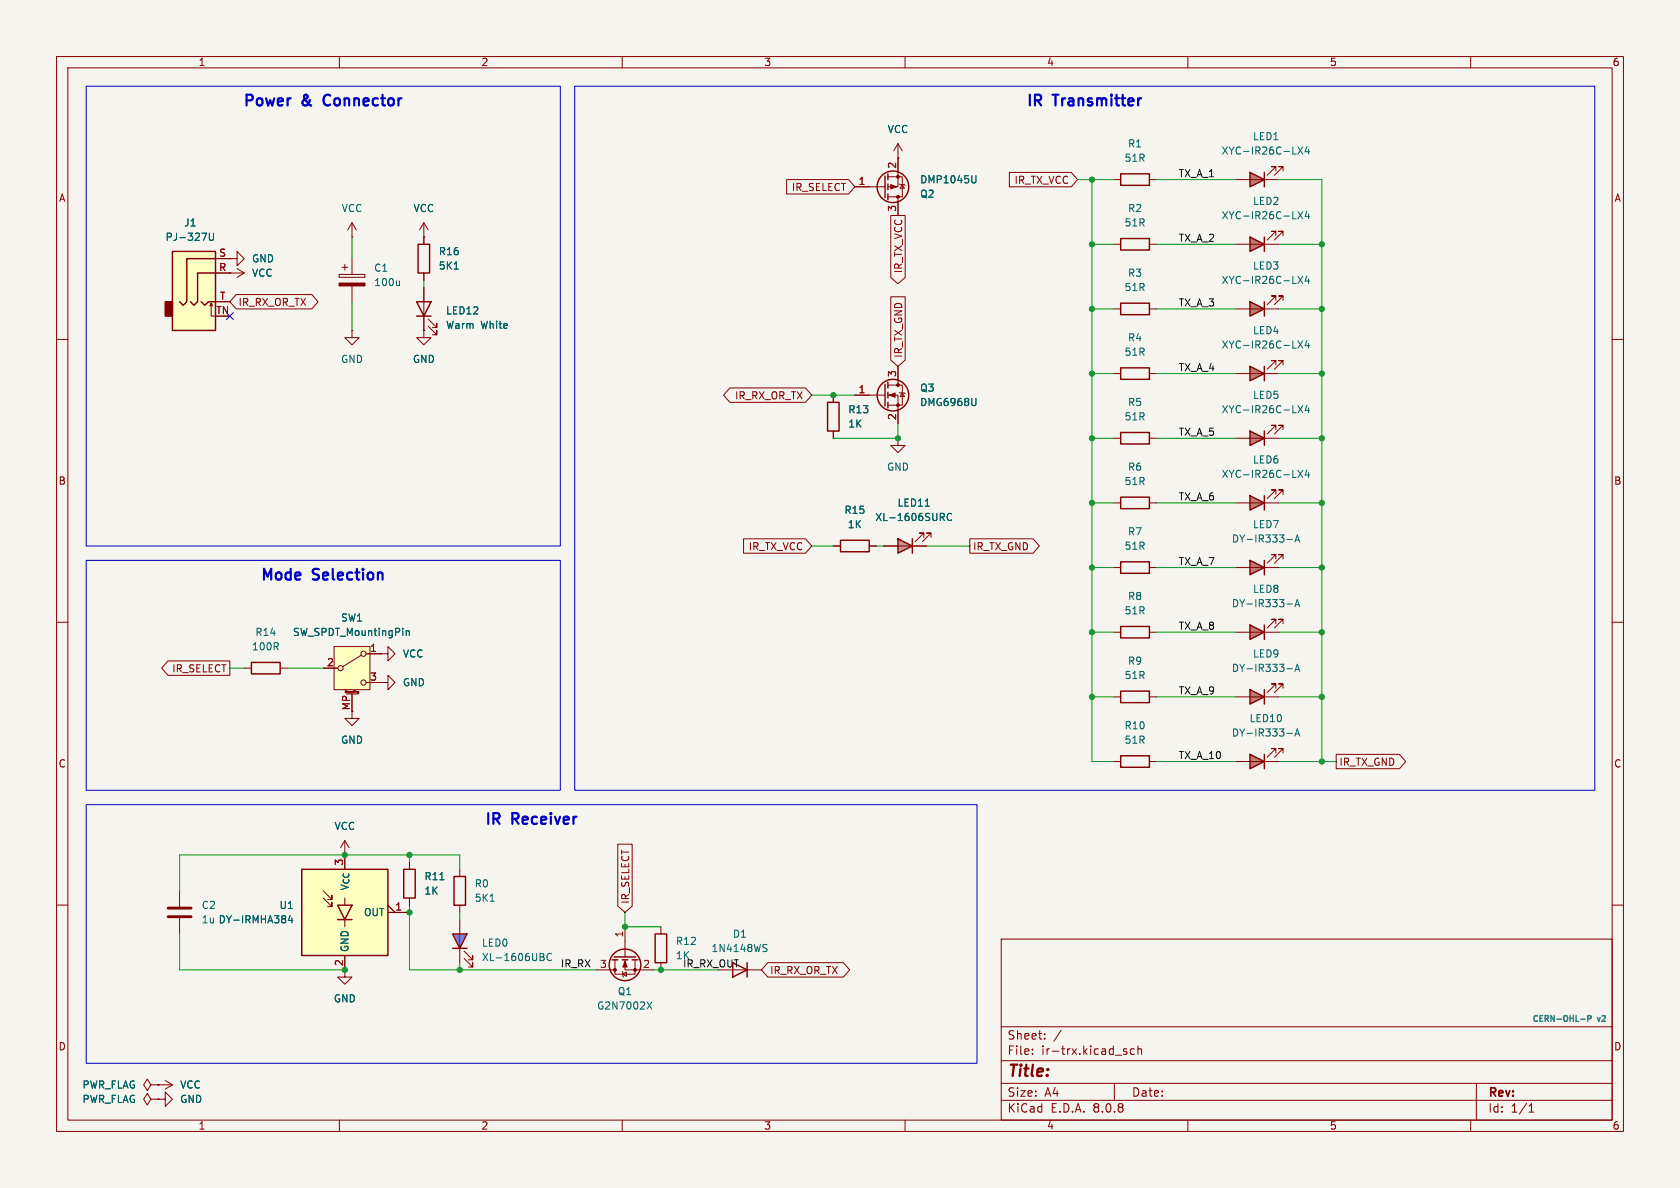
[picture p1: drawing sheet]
<svg xmlns="http://www.w3.org/2000/svg" width="297mm" height="210mm" viewBox="0 0 297 210" stroke-linecap="round" stroke-linejoin="round" font-family="sans-serif">
<path d="M0 0h297v210h-297z" fill="#f5f4ef" stroke="#f5f4ef" stroke-width=".18"/>
<g fill="none" stroke="#840000" stroke-width=".18">
<path d="M10 10h277v190h-277zM12 12h273v186h-273zM60 10v2M110 10v2M160 10v2M210 10v2M260 10v2M10 60h2M285 60h2M10 110h2M285 110h2M10 160h2"/>
<path d="M177 166h108v32h-108zM285 160h2M27.9 191.8h.1M27.9 191.8h2.6M29.2 191l1.3 .8M30.5 191.8l-1.3 .7M60 198v2M110 198v2M160 198v2M177 194.5h108M177 191.5h108M177 187.5h108"/>
<path d="M177 181.5h108M182.5 186.3v.1M182.5 185.5v.1M184.7 183.6v.1M184.7 182.8v.1M187.6 182.1l-1.3 2M197 191.5v3M198.7 185.8l.5 .2v.2l-.2 .2-.4-.1M198.7 185.5h.5M200.5 185.5l-.4-.1-.3 .3v.4l.2 .2h.5M201.2 185.5l.2-.1 .3 .1 .1 .9M201.2 184.9v1.5"/>
<path d="M210 198v2M260 198v2M261 191.5v6.5M270.3 196.6h.9M270.3 195.5l.4-.4v1.5"/>
</g>
<path d="M80 165.1h2.5l-1.2 2.5z" fill="#8080ff"/>
<g fill="none" stroke="#840000" stroke-width=".25">
<path d="M73.7 53.3h2.5l-1.3 2.6zM73.7 55.9h2.5M73.9 43.2h2v5.1h-2zM71.4 153.7h2v5.1h-2zM80.3 154.9h2v5.1h-2zM80 165.1h2.5l-1.2 2.5zM80 167.6h2.5M108.2 169.7h1M108.6 169.2h3.8M110 169.7h1M111.8 169.7h1"/>
<circle cx="110.5" cy="170.6" r="2.79"/>
</g>
<g fill="none" stroke="#840000" stroke-width=".18">
<path d="M40.6 48.3h.1M40.6 48.3h2.6M41.9 47.5l1.3 .8M43.2 48.3l-1.3 .7M74.9 58.4v1.3h1.3l-1.3 1.3-1.2-1.3h1.2M74.9 58.4h.1M74.9 41.9v1.3M74.9 48.3v1.2M74.9 50.8v7.6M75.7 57.7l1.5 1.5v-.8v.8h-.7M75.7 56.4l1.5 1.5v-.7v.7h-.7M72.4 152.4v1.3"/>
<path d="M72.4 158.8v1.2M81.3 153.7v1.2M81.3 160v1.3M81.3 162.6v7.6M82 169.4l1.6 1.5v-.7v.7h-.8M82 168.1l1.6 1.6v-.8v.8h-.8M105.4 171.5h3.3M108.7 169.7v2.5h3.6v-2.5M110 171.7l.1 .1v.8l.1 .1M110.1 172.2l.6-.4v.8zM110.5 169.7v1.8h5.1M110.5 163.8v5.4"/>
<path d="M26.7 194.3l-.7-1-.6 1 .6 1 .7-1h1.2M27.9 194.3h.1"/>
</g>
<path d="M80.3 47.6h.7M77.8 155.5h.7M86.7 159.3h.7M95.9 169.1l.3 .3-.1 .3-.1 .1M96 168.6l.1 .2-.1 .3M97.5 168.7a.6 .6 0 0 0-.9 .4 .6 .6 0 0 0 .6 .7l.3-.1M114.4 177.1l.8 1.3M115.2 177.1l-.8 1.3" fill="none" stroke="#006464" stroke-width=".18"/>
<g fill="#840000" stroke="#840000" stroke-width=".18">
<path d="M110.5 169.9l.4 1h-.8z"/>
<circle cx="112.3" cy="171.4" r=".25"/>
<circle cx="108.7" cy="171.4" r=".25"/>
</g>
<path d="M53.3 153.7h15.3v15.2h-15.3z" fill="#ffffc2"/>
<g fill="none" stroke="#840000" stroke-width=".18">
<path d="M151.1 33h5.4M157 31.2h2.5v3.6h-2.5M158.7 27.9v5.1h-1.7M158.7 34.8v3.3M159 32.5l.1 .1h.8l.1 .2M159.5 32.6l.4 .7h-.8zM196.8 66h1.3M203.2 66h1.3M43.2 118.1h1.2M49.5 118.1h1.3M67.3 115.6h1.3v-1.3l1.2 1.3-1.2 1.2v-1.2M67.3 115.6h.1"/>
<path d="M62.2 125.7v1.3h1.3l-1.3 1.3-1.2-1.3h1.2M67.3 120.7h1.3v-1.3l1.2 1.3-1.2 1.2v-1.2M67.3 120.7h.1M31.7 157.5v2.8M57.1 158.8l1.6 1.5v-.8v.8h-.8M57.1 157.5l1.6 1.5v-.8v.8h-.8M61 148.6v2.5M61 158.8v1.2M61 148.6l-.8 1.3M61 148.6l.7 1.3M31.7 162.3v2.8M61 162.6v1.2"/>
<path d="M61 168.9v2.6M68.6 161.3h3.8M68.6 160l1.2 1.3M116.8 163.8v1.3M116.8 170.2v1.3M129.5 171.5h5.1M26.7 191.8l-.7-1-.6 1 .6 1 .7-1h1.2M27.9 194.3h1.3v-1.3l1.3 1.3-1.3 1.3v-1.3M27.9 194.3h.1M27.9 191.8h.1"/>
</g>
<g fill="none" stroke="#840000" stroke-width=".25">
<path d="M156.5 31.1v3.8M157 30.7v1.1M157 32.5v1M157 34.3v1M198.1 65h5.1v2.1h-5.1zM44.4 117.1h5.1v2h-5.1zM53.3 153.7h15.3v15.2h-15.3zM59.7 160h2.5l-1.2 2.6zM59.7 162.6h2.5M115.8 165.1h2.1v5.1h-2.1zM129.5 170.2l2.6 1.3-2.6 1.2zM132.1 170.2v2.5"/>
<circle cx="157.9" cy="33" r="2.79"/>
</g>
<path d="M172.5 31.1v1l-.1 .2h-.4M51.3 161.8l-.3 .9h.8M51.6 162.3v.8M135.1 167.6l.4 .1 .1 .3-.3 .2h-.3M135.1 166.9l.5 .1" fill="none" stroke="#006464" stroke-width=".18"/>
<path d="M29.7 162.1h4.1M29.7 160.5h4.1" fill="none" stroke="#840000" stroke-width=".51"/>
<g fill="#840000" stroke="#840000" stroke-width=".18">
<path d="M157.5 32.6l1 .4-1 .4z"/>
<circle cx="158.7" cy="31.2" r=".25"/>
<circle cx="158.7" cy="34.8" r=".25"/>
</g>
<path d="M221 30.5l2.5 1.3-2.5 1.2z" fill="#bd7777"/>
<path d="M221 30.5l2.5 1.3-2.5 1.2zM223.5 30.5v2.5" fill="none" stroke="#840000" stroke-width=".25"/>
<path d="M218.4 31.8h7.7M225.6 30.2v-.7h-.8h.8l-1.6 1.5M226.8 30.2v-.7h-.7h.7l-1.5 1.5" fill="none" stroke="#840000" stroke-width=".18"/>
<path d="M229.5 26l.8 1.2M230.3 26l-.8 1.2M231 25.9l-.3 .9h.8M231.3 26.4v.8" fill="none" stroke="#006464" stroke-width=".18"/>
<path d="M221 53.3l2.5 1.3-2.5 1.3z" fill="#bd7777"/>
<path d="M221 53.3l2.5 1.3-2.5 1.3zM223.5 53.3v2.6" fill="none" stroke="#840000" stroke-width=".25"/>
<path d="M218.4 54.6h7.7M225.6 53.1v-.8h-.8h.8l-1.6 1.5M226.8 53.1v-.8h-.7h.7l-1.5 1.5" fill="none" stroke="#840000" stroke-width=".18"/>
<path d="M229.5 48.8l.8 1.3M230.3 48.8l-.8 1.3M231 48.8l-.3 .9h.8M231.3 49.3v.8" fill="none" stroke="#006464" stroke-width=".18"/>
<path d="M221 41.9l2.5 1.3-2.5 1.3z" fill="#bd7777"/>
<path d="M221 41.9l2.5 1.3-2.5 1.3zM223.5 41.9v2.6" fill="none" stroke="#840000" stroke-width=".25"/>
<path d="M218.4 43.2h7.7M225.6 41.7v-.8h-.8h.8l-1.6 1.5M226.8 41.7v-.8h-.7h.7l-1.5 1.5" fill="none" stroke="#840000" stroke-width=".18"/>
<path d="M229.5 37.4l.8 1.3M230.3 37.4l-.8 1.3M231 37.3l-.3 1h.8M231.3 37.8v.9" fill="none" stroke="#006464" stroke-width=".18"/>
<path d="M221 76.2l2.5 1.3-2.5 1.2z" fill="#bd7777"/>
<path d="M221 76.2l2.5 1.3-2.5 1.2zM223.5 76.2v2.5" fill="none" stroke="#840000" stroke-width=".25"/>
<path d="M218.4 77.5h7.7M225.6 75.9v-.7h-.8h.8l-1.6 1.5M226.8 75.9v-.7h-.7h.7l-1.5 1.5" fill="none" stroke="#840000" stroke-width=".18"/>
<path d="M229.5 71.7l.8 1.3M230.3 71.7l-.8 1.3M231 71.6l-.3 .9h.8M231.3 72.1v.9" fill="none" stroke="#006464" stroke-width=".18"/>
<path d="M221 64.8l2.5 1.2-2.5 1.3z" fill="#bd7777"/>
<path d="M221 64.8l2.5 1.2-2.5 1.3zM223.5 64.8v2.5" fill="none" stroke="#840000" stroke-width=".25"/>
<path d="M218.4 66h7.7M225.6 64.5v-.7h-.8h.8l-1.6 1.5M226.8 64.5v-.7h-.7h.7l-1.5 1.5" fill="none" stroke="#840000" stroke-width=".18"/>
<path d="M229.5 60.3l.8 1.2M230.3 60.3l-.8 1.2M231 60.2l-.3 .9h.8M231.3 60.7v.8" fill="none" stroke="#006464" stroke-width=".18"/>
<path d="M221 87.6l2.5 1.3-2.5 1.3z" fill="#bd7777"/>
<path d="M198.1 30.7h5.1v2.1h-5.1zM198.1 87.9h5.1v2h-5.1zM221 87.6l2.5 1.3-2.5 1.3zM223.5 87.6v2.6" fill="none" stroke="#840000" stroke-width=".25"/>
<path d="M158.7 27.9h.1M158.7 25.4l-.7 1.3M158.7 25.4v2.5M158.7 25.4l.8 1.3M196.8 31.8h1.3M203.2 31.8h1.3M196.8 88.9h1.3M203.2 88.9h1.3M218.4 88.9h7.7M225.6 87.4v-.8h-.8h.8l-1.6 1.5M226.8 87.4v-.8h-.7h.7l-1.5 1.5" fill="none" stroke="#840000" stroke-width=".18"/>
<path d="M229.5 83.1l.8 1.3M230.3 83.1l-.8 1.3M231 83.1l-.3 .9h.8M231.3 83.6v.8" fill="none" stroke="#006464" stroke-width=".18"/>
<path d="M59.1 114.3h6.3v7.6h-6.3z" fill="#ffffc2"/>
<g fill="none" stroke="#840000" stroke-width=".18">
<path d="M62.2 39.4v2.5M62.2 39.4l-.7 1.2M62.2 39.4l.8 1.2M74.9 39.4l-.7 1.2M74.9 39.4v2.5M74.9 39.4l.8 1.2M59.9 48.5h4.6v.5h-4.6zM60.5 47.2h1M61 46.7v1.1M62.2 41.9h.1M62.2 58.4v1.3h1.3l-1.3 1.3-1.2-1.3h1.2M62.2 58.4h.1"/>
<path d="M62.2 45.7v2.8M62.2 50.5v2.8M74.9 41.9h.1M57.1 118.1h2.6M59.1 114.3h6.3v7.6h-6.3zM63.9 115.8l-3.3 2.1M64.8 115.6h2.5M61.2 122.7h2M62.2 122.7v3M63.3 122.4v.1M63.3 122.5h.1M63.4 122.2v.3l-.1 .1"/>
<path d="M63.4 122.5h-.1M63.4 122.2l-.1 .1M64.8 120.7h2.5"/>
<circle cx="60.2" cy="118.1" r=".46"/>
<circle cx="64.3" cy="115.6" r=".46"/>
<circle cx="64.3" cy="120.7" r=".46"/>
</g>
<path d="M70.6 49.6v.9M70.6 50.4l-.2 .1M71.8 111.5v.8M71.8 111.6l.2-.1 .3 .1 .1 .7" fill="none" stroke="#006464" stroke-width=".18"/>
<path d="M59.9 50h4.6v.5h-4.6z" fill="#840000" stroke="#840000" stroke-width=".18"/>
<path d="M30.5 44.5h7.6v13.9h-7.6z" fill="#ffffc2"/>
<path d="M29.2 53.3h1.3v2.6h-1.3z" fill="#840000" stroke="#840000" stroke-width=".25"/>
<g fill="none" stroke="#840000" stroke-width=".18">
<path d="M37.1 54.1l.2-.5v2.3h.8M37.3 53.6l.3 .5M38.1 48.3h2.5M38.1 45.7h2.5M38.1 53.3h2.5M40.6 45.7h1.3v-1.2l1.3 1.2-1.3 1.3v-1.3M40.6 45.7h.1M147.3 69.9v1.2M147.3 76.2v1.3M151.1 69.9h5.4M157 69.9h1.7v5M157 68.1h2.5v3.5h-2.5"/>
<path d="M158.7 64.8v3.3M159 69.3l.1 .2h.8l.1 .1M159.5 69.5l.4 .6h-.8zM196.8 77.5h1.3M203.2 77.5h1.3M61 171.5v1.2h1.2l-1.2 1.3-1.3-1.3h1.3"/>
</g>
<g fill="none" stroke="#840000" stroke-width=".25">
<path d="M30.5 44.5h7.6v13.9h-7.6zM35.6 53.3l.6 .7 .6-.7h1.3M38.1 48.3h-3.2v5l-.6 .7-.6-.7M38.1 45.7h-5.1v7.6l-.6 .7-.7-.7M146.3 71.1h2v5.1h-2zM156.5 67.9v3.9M157 67.6v1M157 69.3v1.1M157 71.1v1M198.1 76.5h5.1v2h-5.1z"/>
<circle cx="157.9" cy="69.8" r="2.79"/>
</g>
<path d="M37 41.2v1l.3 .3 .3-.1 .1-.2v-1M172.5 70.4v1.1l-.2 .2" fill="none" stroke="#006464" stroke-width=".18"/>
<g fill="#840000" stroke="#840000" stroke-width=".18">
<path d="M157.2 69.9l1-.4v.7z"/>
<circle cx="158.7" cy="71.6" r=".25"/>
<circle cx="158.7" cy="68.1" r=".25"/>
</g>
<path d="M221 133.4l2.5 1.2-2.5 1.3z" fill="#bd7777"/>
<path d="M198.1 99.3h5.1v2h-5.1zM198.1 110.7h5.1v2.1h-5.1zM221 133.4l2.5 1.2-2.5 1.3zM223.5 133.4v2.5" fill="none" stroke="#840000" stroke-width=".25"/>
<path d="M196.8 100.3h1.3M196.8 111.8h1.3M203.2 100.3h1.3M203.2 111.8h1.3M218.4 134.6h7.7M225.6 133.1v-.8h-.8h.8l-1.6 1.6M226.8 133.1v-.8h-.7h.7l-1.5 1.6" fill="none" stroke="#840000" stroke-width=".18"/>
<path d="M227.5 129.6h1M228.9 130.1l.4-1.3 .5 1.3M229 129.8h.6" fill="none" stroke="#006464" stroke-width=".18"/>
<path d="M158.7 95.3l2.6 1.2-2.6 1.3z" fill="#ff7f7f"/>
<path d="M148.6 95.5h5.1v2h-5.1zM158.7 95.3l2.6 1.2-2.6 1.3zM161.3 95.3v2.5M198.1 133.6h5.1v2h-5.1zM198.1 122.2h5.1v2h-5.1z" fill="none" stroke="#840000" stroke-width=".25"/>
<path d="M158.7 77.5v1.2h1.3l-1.3 1.3-1.2-1.3h1.2M158.7 77.5h.1M147.3 96.5h1.3M153.7 96.5h1.2M156.2 96.5h7.6M163.3 95v-.8h-.7h.7l-1.5 1.6M164.6 95v-.8h-.8h.8l-1.5 1.6M196.8 134.6h1.3M196.8 123.2h1.3M203.2 134.6h1.3M203.2 123.2h1.3" fill="none" stroke="#840000" stroke-width=".18"/>
<path d="M163.6 89.5h.7M166.5 91.4l.5 .6M166.8 90.8l.2 .2-.2 .4M168.2 90.9a.6 .6 0 0 0-.8 .4 .6 .6 0 0 0 .6 .7l.2-.1" fill="none" stroke="#006464" stroke-width=".18"/>
<path d="M221 110.5l2.5 1.3-2.5 1.2z" fill="#bd7777"/>
<path d="M221 110.5l2.5 1.3-2.5 1.2zM223.5 110.5v2.5" fill="none" stroke="#840000" stroke-width=".25"/>
<path d="M218.4 111.8h7.7M225.6 110.2v-.7h-.8h.8l-1.6 1.5M226.8 110.2v-.7h-.7h.7l-1.5 1.5" fill="none" stroke="#840000" stroke-width=".18"/>
<path d="M227.5 106.8h1M228.9 107.3l.4-1.3 .5 1.3M229 106.9h.6" fill="none" stroke="#006464" stroke-width=".18"/>
<path d="M221 121.9l2.5 1.3-2.5 1.3z" fill="#bd7777"/>
<path d="M198.1 42.2h5.1v2h-5.1zM198.1 53.6h5.1v2h-5.1zM221 121.9l2.5 1.3-2.5 1.3zM223.5 121.9v2.6" fill="none" stroke="#840000" stroke-width=".25"/>
<path d="M196.8 43.2h1.3M196.8 54.6h1.3M203.2 43.2h1.3M203.2 54.6h1.3M218.4 123.2h7.7M225.6 121.7v-.8h-.8h.8l-1.6 1.5M226.8 121.7v-.8h-.7h.7l-1.5 1.5" fill="none" stroke="#840000" stroke-width=".18"/>
<path d="M227.5 118.2h1M228.9 118.7l.4-1.3 .5 1.3M229 118.3h.6" fill="none" stroke="#006464" stroke-width=".18"/>
<path d="M221 99.1l2.5 1.2-2.5 1.3z" fill="#bd7777"/>
<path d="M221 99.1l2.5 1.2-2.5 1.3zM223.5 99.1v2.5" fill="none" stroke="#840000" stroke-width=".25"/>
<g fill="none" stroke="#840000" stroke-width=".18">
<path d="M139.1 31.7h10.9l1.1 1.3-1.1 1.3h-10.9zM151.1 33h2.6M157.5 38.1h2.5v10.9l-1.3 1.2-1.2-1.2zM158.7 27.9h.1M158.7 27.9v2.6M158.7 35.6v2.5M178.4 30.5h11l1.1 1.3-1.1 1.2h-11zM38.1 48.3h2.5M38.1 45.7h2.5M38.1 53.3h2.5M40.6 45.7h.1M40.6 48.3h.1"/>
<path d="M41.8 52.1h13.3l1.1 1.2-1.1 1.3h-13.3l-1.2-1.3zM74.9 41.9h.1M74.9 58.4h.1M74.9 41.9v1.3M74.9 48.3v1.2M74.9 50.8v2.5M74.9 55.9v2.5M157.5 52.5h2.5v11.2l-1.3 1.1-1.2-1.1zM129 68.6h13.4l1.1 1.3-1.1 1.2h-13.4l-1.1-1.2zM147.3 69.9v1.2M147.3 76.2v1.3M151.1 69.9h2.6"/>
<path d="M158.7 64.8v2.5M158.7 72.4v2.5M131.4 95.2h11l1.1 1.3-1.1 1.3h-11zM147.3 96.5h1.3M153.7 96.5h1.2M156.2 96.5h2.5M161.3 96.5h2.5M171.4 95.2h11.2l1.2 1.3-1.2 1.3h-11.2zM225.6 98.8v-.8h-.8h.8l-1.6 1.6M226.8 98.8v-.8h-.7h.7l-1.5 1.6M29.7 116.8h10.9v2.6h-10.9l-1.1-1.3zM57.1 118.1h2.6"/>
<path d="M64.8 115.6h2.5M67.3 115.6h.1M218.4 100.3h7.7M62.2 122.7v3M64.8 120.7h2.5M67.3 120.7h.1M236.2 133.3h11.2l1.1 1.3-1.1 1.3h-11.2zM72.4 152.4v1.3M72.4 158.8v1.2M109.2 149.2h2.6v11l-1.3 1.1-1.3-1.1zM61 168.9v2.6M68.6 161.3h3.8"/>
<path d="M68.6 160l1.2 1.3M135.7 170.2h13.4l1.1 1.3-1.1 1.2h-13.4l-1.1-1.2zM27.9 191.8h.1M27.9 194.3h.1"/>
</g>
<g fill="none" stroke="#006464" stroke-width=".18">
<path d="M172.5 31.1v1l-.1 .2h-.4M37 41.2v1l.3 .3 .3-.1 .1-.2v-1M80.3 47.6h.7M172.5 70.4v1.1l-.2 .2M163.6 89.5h.7M166.5 91.4l.5 .6M166.8 90.8l.2 .2-.2 .4M168.2 90.9a.6 .6 0 0 0-.8 .4 .6 .6 0 0 0 .6 .7l.2-.1M227.5 95.3h1M228.9 95.8l.4-1.2 .5 1.2M229 95.5h.6M71.8 111.5v.8"/>
<path d="M71.8 111.6l.2-.1 .3 .1 .1 .7M77.8 155.5h.7M51.3 161.8l-.3 .9h.8M51.6 162.3v.8"/>
</g>
<path d="M279.5 180.2h.7M280.7 180.1l.5-.1v-.4l-.5-.1v1" fill="none" stroke="#0099b0" stroke-width=".25"/>
<path d="M15.2 15.2h83.9v81.3h-83.9zM101.6 15.2h180.3v124.5h-180.3zM15.2 99.1h83.9v40.6h-83.9zM15.2 142.2h157.5v45.8h-157.5z" fill="none" stroke="#0000c2" stroke-width=".18"/>
<g fill="none" stroke="#0000c2" stroke-width=".38">
<path d="M44.6 16.9l-.3-.2h-.7v1.9M53.7 17l.3-.3 .3 .1 .1 .2M58.4 16.9a.66 .66 0 0 0-1 .1M67.6 16.7v1.7M182.1 16.7v1.9M184 16.9l-.3-.2h-.7v1.9M186.1 16.7h1M186.6 16.7v1.9M196.5 16.7l-.1 .1 .1 .1M196.5 16.7l.1 .1-.1 .1M196.5 16.7v.2M197.4 16.7v1.7"/>
<path d="M198.5 16.7v1.7M201.6 17.4h.1M46.7 102.5v-1.9l.6 1.3 .6-1.3v1.9M51.4 100.6v1.9M56.4 100.7l-.7-.1-.3 .1M58.8 100.6v1.6M63.1 100.6v1.6M64.2 100.6l-.1 .1h.1M64.2 100.6l.1 .1h-.1M64.2 100.6v.1M86.3 143.7v1.9M88.2 143.9l-.3-.2h-.7v1.9"/>
<path d="M91.6 143.9l-.3-.2h-.7v1.9M97.4 143.7l-.1 .1 .1 .1M97.4 143.7l.1 .1-.1 .1M97.4 143.7v.2"/>
</g>
<g fill="none" stroke="#009600" stroke-width=".18">
<path d="M190.5 31.8h6.3M193 31.8v102.8h3.8M204.5 31.8h13.9M226.1 31.8h7.6v102.8M62.2 41.9v3.8M62.2 53.3v5.1M74.9 49.5v1.3M193 54.6h3.8M193 43.2h3.8M204.5 54.6h13.9M204.5 43.2h13.9M226.1 54.6h7.6"/>
<path d="M226.1 43.2h7.6M143.5 69.9h7.6M158.7 74.9v2.6h-11.4M193 77.5h3.8M193 66h3.8M204.5 77.5h13.9M204.5 66h13.9M226.1 77.5h7.6M226.1 66h7.6M143.5 96.5h3.8M154.9 96.5h1.3M163.8 96.5h7.6"/>
<path d="M193 88.9h3.8M204.5 88.9h13.9M226.1 88.9h7.6M40.6 118.1h2.6M50.8 118.1h6.3M193 100.3h3.8M193 111.8h3.8M204.5 100.3h13.9M204.5 111.8h13.9M226.1 100.3h7.6M226.1 111.8h7.6M193 123.2h3.8"/>
<path d="M204.5 123.2h13.9M204.5 134.6h13.9M226.1 123.2h7.6M226.1 134.6h10.1M72.4 151.1v1.3M81.3 153.7v-2.6h-49.6v6.4M31.7 165.1v6.4h29.3M72.4 160v11.5h33M81.3 161.3v1.3M81.3 170.2v1.3M110.5 161.3v2.5h6.3M115.6 171.5h11.4"/>
</g>
<path d="M40 55.3l1.2 1.2M41.2 55.3l-1.2 1.2" fill="none" stroke="#000084" stroke-width=".18"/>
<g fill="#009600" stroke="#009600" stroke-width=".18">
<circle cx="233.7" cy="123.2" r=".46"/>
<circle cx="233.7" cy="111.8" r=".46"/>
<circle cx="233.7" cy="100.3" r=".46"/>
<circle cx="233.7" cy="88.9" r=".46"/>
<circle cx="193" cy="88.9" r=".46"/>
<circle cx="193" cy="100.3" r=".46"/>
<circle cx="233.7" cy="134.6" r=".46"/>
<circle cx="81.3" cy="171.5" r=".46"/>
<circle cx="116.8" cy="171.5" r=".46"/>
<circle cx="110.5" cy="163.8" r=".46"/>
<circle cx="61" cy="171.5" r=".46"/>
<circle cx="233.7" cy="66" r=".46"/>
<circle cx="233.7" cy="77.5" r=".46"/>
<circle cx="193" cy="54.6" r=".46"/>
<circle cx="233.7" cy="54.6" r=".46"/>
<circle cx="233.7" cy="43.2" r=".46"/>
<circle cx="193" cy="123.2" r=".46"/>
<circle cx="193" cy="111.8" r=".46"/>
<circle cx="72.4" cy="161.3" r=".46"/>
<circle cx="61" cy="151.1" r=".46"/>
<circle cx="72.4" cy="151.1" r=".46"/>
<circle cx="158.7" cy="77.5" r=".46"/>
<circle cx="147.3" cy="69.9" r=".46"/>
<circle cx="193" cy="66" r=".46"/>
<circle cx="193" cy="77.5" r=".46"/>
<circle cx="193" cy="43.2" r=".46"/>
<circle cx="193" cy="31.8" r=".46"/>
</g>
<text font-size="2.8" fill="#840000" x="178" y="190.9">Title:</text>
<g font-size="2.7" fill="#0000c2">
<text x="42.8" y="19.7">Power</text>
<text x="53.4" y="19.7">&amp;</text>
<text x="58" y="19.7">Connector</text>
<text x="181.2" y="19.7">IR</text>
<text x="186.3" y="19.7">Transmitter</text>
<text x="45.8" y="103.5">Mode</text>
<text x="55.3" y="103.5">Selection</text>
<text x="85.5" y="146.7">IR</text>
<text x="90.5" y="146.7">Receiver</text>
</g>
<g font-size="2.1" fill="#840000">
<text x="178" y="184">Sheet:</text>
<text x="178" y="186.7">File:</text>
<text x="184.1" y="186.7">ir-trx.kicad_sch</text>
<text x="178" y="196.9">KiCad</text>
<text x="178" y="194.1">Size:</text>
<text x="184.7" y="194.1">A4</text>
<text x="185.7" y="196.9">E.D.A.</text>
<text x="193.3" y="196.9">8.0.8</text>
<text x="200" y="194.1">Date:</text>
<text x="263" y="194.3">Rev:</text>
<text x="263" y="196.9">Id:</text>
<text x="267.1" y="196.9">1/1</text>
</g>
<g font-size="1.8" fill="#840000">
<text x="35" y="11.9">1</text>
<text x="85" y="11.9">2</text>
<text x="135" y="11.9">3</text>
<text x="185" y="11.9">4</text>
<text x="235" y="11.9">5</text>
<text x="285" y="11.9">6</text>
<text x="10.3" y="35.9">A</text>
<text x="139.9" y="34">IR_SELECT</text>
<text x="179.3" y="32.7">IR_TX_VCC</text>
<text x="285.3" y="35.9">A</text>
<text x="159.7" y="48.4" transform="rotate(-90 159.7 48.4)">IR_TX_VCC</text>
<text x="42.1" y="54.3">IR_RX_OR_TX</text>
<text x="159.7" y="63.3" transform="rotate(-90 159.7 63.3)">IR_TX_GND</text>
<text x="129.8" y="70.8">IR_RX_OR_TX</text>
<text x="10.3" y="85.9">B</text>
<text x="285.3" y="85.9">B</text>
<text x="132.3" y="97.5">IR_TX_VCC</text>
<text x="171.9" y="97.5">IR_TX_GND</text>
<text x="30.3" y="119.1">IR_SELECT</text>
<text x="10.3" y="135.9">C</text>
<text x="236.7" y="135.6">IR_TX_GND</text>
<text x="285.3" y="135.9">C</text>
<text x="111.4" y="159.9" transform="rotate(-90 111.4 159.9)">IR_SELECT</text>
<text x="60.7" y="170.9" transform="rotate(-90 60.7 170.9)">2</text>
<text x="136" y="172.4">IR_RX_OR_TX</text>
<text x="10.3" y="185.9">D</text>
<text x="285.3" y="185.9">D</text>
<text x="35" y="199.9">1</text>
<text x="85" y="199.9">2</text>
<text x="135" y="199.9">3</text>
<text x="185" y="199.9">4</text>
<text x="235" y="199.9">5</text>
<text x="285" y="199.9">6</text>
</g>
<g font-size="1.8" fill="#006464">
<text x="156.8" y="23.7">VCC</text>
<text x="198.7" y="28.8">51R</text>
<text x="199.3" y="26.3">R1</text>
<text x="215.9" y="27.5">XYC-IR26C-LX4</text>
<text x="221.4" y="25">LED1</text>
<text x="162.6" y="32.6">DMP1045U</text>
<text x="162.6" y="35.2">Q2</text>
<text x="32.5" y="40.2">J1</text>
<text x="60.3" y="37.7">VCC</text>
<text x="73" y="37.7">VCC</text>
<text x="198.7" y="40.2">51R</text>
<text x="199.3" y="37.7">R2</text>
<text x="215.9" y="39">XYC-IR26C-LX4</text>
<text x="221.4" y="36.4">LED2</text>
<text x="29.2" y="42.8">PJ-327U</text>
<text x="44.5" y="46.6">GND</text>
<text x="77.5" y="45.3">R16</text>
<text x="77.5" y="47.9">5K1</text>
<text x="221.4" y="47.9">LED3</text>
<text x="44.5" y="49.1">VCC</text>
<text x="66" y="48.2">C1</text>
<text x="66" y="50.8">100u</text>
<text x="198.7" y="51.7">51R</text>
<text x="199.3" y="49.1">R3</text>
<text x="215.9" y="50.4">XYC-IR26C-LX4</text>
<text x="78.7" y="55.8">LED12</text>
<text x="78.7" y="58.3">Warm</text>
<text x="85" y="58.3">White</text>
<text x="221.4" y="59.3">LED4</text>
<text x="60.2" y="64.4">GND</text>
<text x="72.9" y="64.4">GND</text>
<text x="198.7" y="63.1">51R</text>
<text x="199.3" y="60.6">R4</text>
<text x="215.9" y="61.8">XYC-IR26C-LX4</text>
<text x="162.6" y="72">DMG6968U</text>
<text x="162.6" y="69.4">Q3</text>
<text x="199.3" y="72">R5</text>
<text x="221.4" y="70.7">LED5</text>
<text x="149.9" y="75.8">1K</text>
<text x="149.9" y="73.3">R13</text>
<text x="198.7" y="74.5">51R</text>
<text x="215.9" y="73.3">XYC-IR26C-LX4</text>
<text x="156.7" y="83.4">GND</text>
<text x="199.3" y="83.4">R6</text>
<text x="221.4" y="82.1">LED6</text>
<text x="158.6" y="89.8">LED11</text>
<text x="198.7" y="86">51R</text>
<text x="215.9" y="84.7">XYC-IR26C-LX4</text>
<text x="149.2" y="91">R15</text>
<text x="149.8" y="93.6">1K</text>
<text x="154.6" y="92.3">XL-1606SURC</text>
<text x="199.3" y="94.8">R7</text>
<text x="221.4" y="93.6">LED7</text>
<text x="198.7" y="97.4">51R</text>
<text x="217.7" y="96.1">DY-IR333-A</text>
<text x="199.3" y="106.3">R8</text>
<text x="217.7" y="107.5">DY-IR333-A</text>
<text x="221.4" y="105">LED8</text>
<text x="45" y="112.6">R14</text>
<text x="51.7" y="112.6">SW_SPDT_MountingPin</text>
<text x="60.2" y="110.1">SW1</text>
<text x="198.7" y="108.8">51R</text>
<text x="44.4" y="115.2">100R</text>
<text x="71.1" y="116.4">VCC</text>
<text x="199.3" y="117.7">R9</text>
<text x="217.7" y="119">DY-IR333-A</text>
<text x="221.4" y="116.4">LED9</text>
<text x="71.1" y="121.5">GND</text>
<text x="198.7" y="120.2">51R</text>
<text x="60.2" y="131.7">GND</text>
<text x="198.7" y="129.1">R10</text>
<text x="198.7" y="131.7">51R</text>
<text x="217.7" y="130.4">DY-IR333-A</text>
<text x="220.8" y="127.9">LED10</text>
<text x="59" y="146.9">VCC</text>
<text x="74.9" y="155.8">R11</text>
<text x="35.6" y="160.9">C2</text>
<text x="49.3" y="160.9">U1</text>
<text x="61.8" y="157.6" transform="rotate(-90 61.8 157.6)">V_{CC}</text>
<text x="74.9" y="158.3">1K</text>
<text x="83.8" y="157.1">R0</text>
<text x="83.8" y="159.6">5K1</text>
<text x="35.6" y="163.4">1u DY-IRMHA384</text>
<text x="38.6" y="163.4">DY-IRMHA384</text>
<text x="64.2" y="162.2">OUT</text>
<text x="85.1" y="167.6">LED0</text>
<text x="119.4" y="167.2">R12</text>
<text x="129.5" y="166">D1</text>
<text x="61.8" y="168.4" transform="rotate(-90 61.8 168.4)">GND</text>
<text x="85.1" y="170.1">XL-1606UBC</text>
<text x="125.7" y="168.5">1N4148WS</text>
<text x="58.9" y="177.4">GND</text>
<text x="105.5" y="178.7">G2N7002X</text>
<text x="109.1" y="176.1">Q1</text>
<text x="14.5" y="195.2">PWR_FLAG</text>
<text x="14.5" y="192.6">PWR_FLAG</text>
<text x="31.8" y="195.2">GND</text>
<text x="31.8" y="192.6">VCC</text>
</g>
<g font-size="1.8" fill="#a90000">
<text x="158.5" y="29.9" transform="rotate(-90 158.5 29.9)">2</text>
<text x="151.7" y="32.8">1</text>
<text x="158.5" y="37.5" transform="rotate(-90 158.5 37.5)">3</text>
<text x="38.7" y="45.5">S</text>
<text x="38.6" y="48">R</text>
<text x="38.8" y="53.1">T</text>
<text x="38.1" y="55.6">TN</text>
<text x="151.7" y="69.6">1</text>
<text x="158.5" y="66.7" transform="rotate(-90 158.5 66.7)">3</text>
<text x="158.5" y="74.4" transform="rotate(-90 158.5 74.4)">2</text>
<text x="57.7" y="117.9">2</text>
<text x="65.3" y="115.3">1</text>
<text x="62" y="125.7" transform="rotate(-90 62 125.7)">MP</text>
<text x="65.3" y="120.4">3</text>
<text x="60.7" y="153.1" transform="rotate(-90 60.7 153.1)">3</text>
<text x="69.8" y="161">1</text>
<text x="110.2" y="165.8" transform="rotate(-90 110.2 165.8)">1</text>
<text x="106" y="171.2">3</text>
<text x="113.6" y="171.2">2</text>
</g>
<g font-size="1.8" fill="#0f0f0f">
<text x="208.3" y="31.4">TX_A_1</text>
<text x="208.3" y="42.8">TX_A_2</text>
<text x="208.3" y="54.3">TX_A_3</text>
<text x="208.3" y="65.7">TX_A_4</text>
<text x="208.3" y="77.1">TX_A_5</text>
<text x="208.3" y="88.6">TX_A_6</text>
<text x="208.3" y="100">TX_A_7</text>
<text x="208.3" y="111.4">TX_A_8</text>
<text x="208.3" y="122.8">TX_A_9</text>
<text x="208.3" y="134.3">TX_A_10</text>
<text x="99.1" y="171.1">IR_RX</text>
<text x="119.4" y="169.8">1K</text>
<text x="120.6" y="171.1">IR_RX_OUT</text>
</g>
<g font-size="1.4" fill="#0099b0">
<text x="270.7" y="181">CERN-OHL-P</text>
<text x="282.5" y="181">v2</text>
</g>
<text font-size=".5" fill="#840000" x="60.9" y="122.6">Mounting</text>
</svg>
